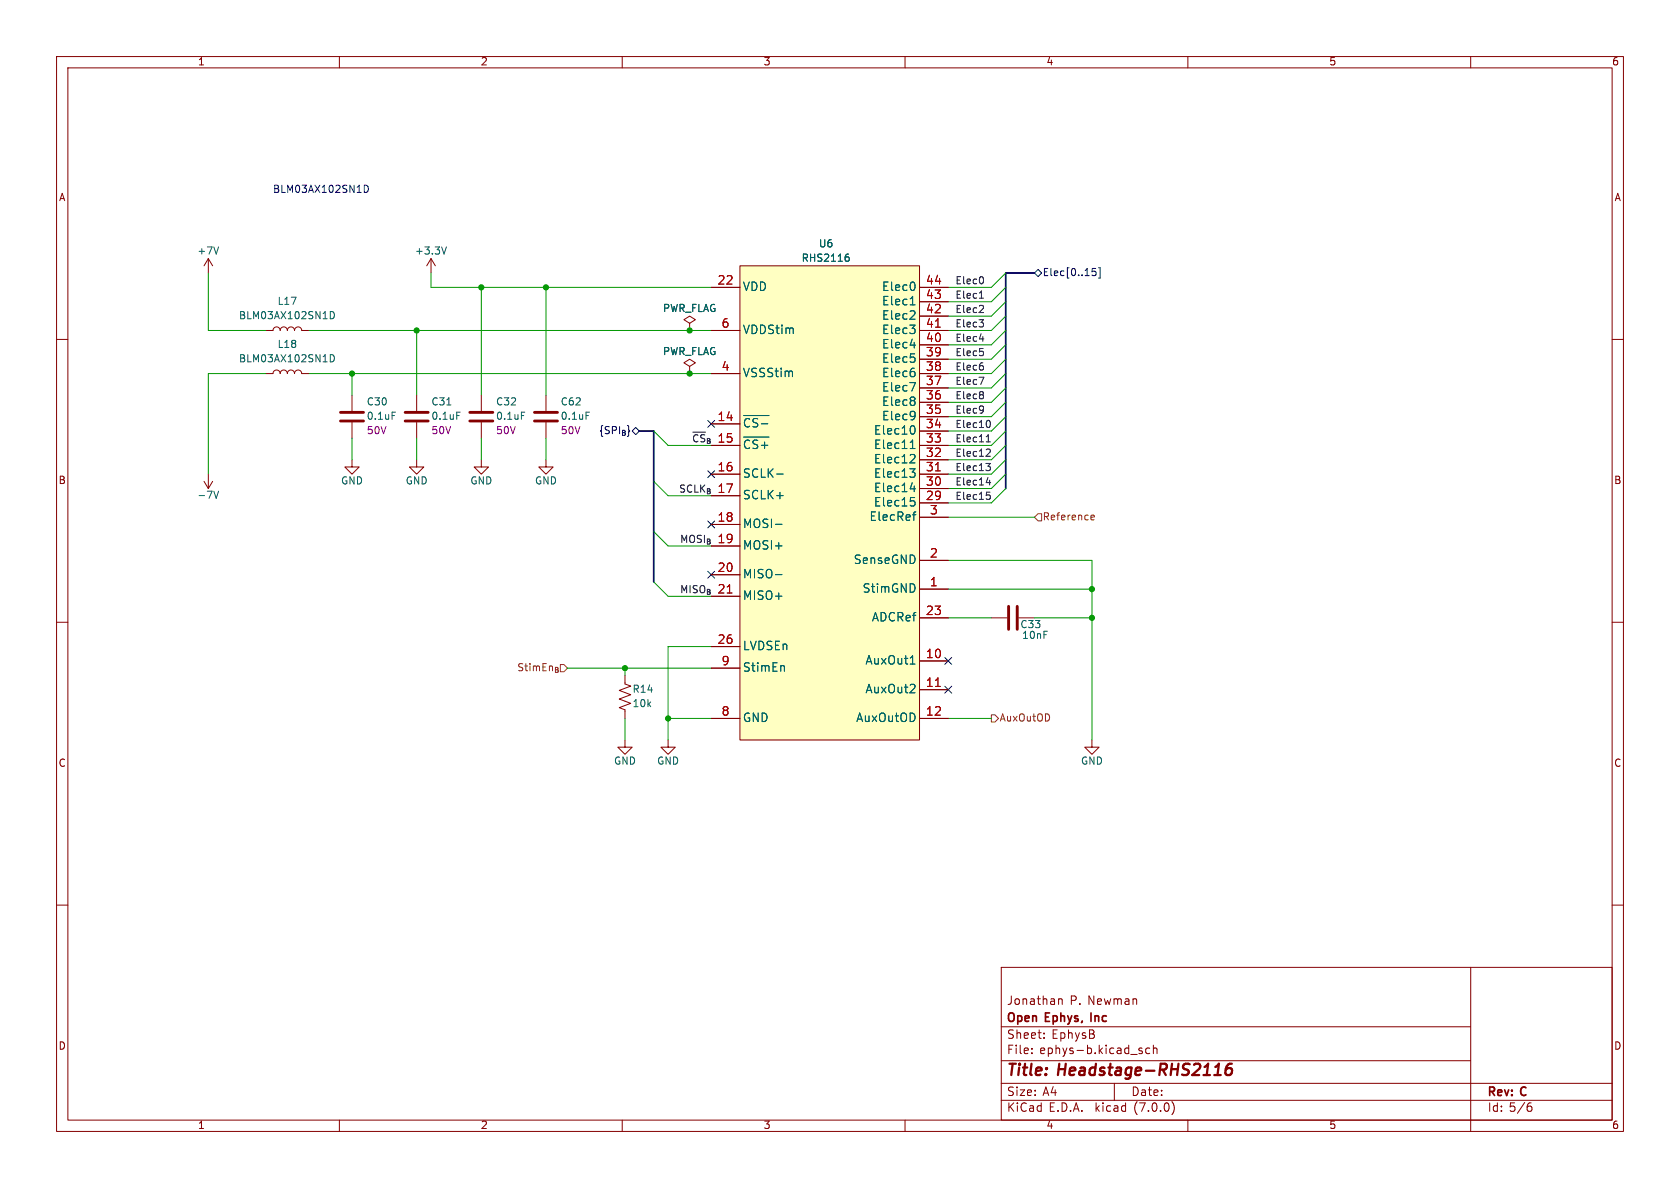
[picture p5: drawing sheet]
<svg xmlns="http://www.w3.org/2000/svg" width="297mm" height="210mm" viewBox="0 0 297 210" stroke-linecap="round" stroke-linejoin="round" font-family="sans-serif">
<g fill="none" stroke="#840000" stroke-width=".18">
<path d="M10 10h277v190h-277zM12 12h273v186h-273zM60 10v2M110 10v2M160 10v2M210 10v2M260 10v2M10 60h2M36.8 45.7l-.7 1.3M36.8 45.7v2.6M36.8 45.7l.8 1.3M47 58.4h1.3a.64 .64 0 0 1 .6-.6 .64 .64 0 0 1 .6 .6 .64 .64 0 0 1 .7-.6 .64 .64 0 0 1 .6 .6 .64 .64 0 0 1 .6-.6 .64 .64 0 0 1 .7 .6 .64 .64 0 0 1 .6-.6 .64 .64 0 0 1 .6 .6h1.3"/>
<path d="M76.2 45.7l-.8 1.3M76.2 45.7v2.6M76.2 45.7l.8 1.3M121.9 57.2l1-.7-1-.6-1 .6 1 .7v1.2M121.9 58.4h.1M125.7 58.4h5.1M125.7 50.8h5.1M130.8 47h31.8v83.8h-31.8zM162.6 58.4h5M162.6 50.8h5M162.6 55.9h5M162.6 53.3h5"/>
<path d="M285 60h2M47 66h1.3a.64 .64 0 0 1 .6-.6 .64 .64 0 0 1 .6 .6 .64 .64 0 0 1 .7-.6 .64 .64 0 0 1 .6 .6 .64 .64 0 0 1 .6-.6 .64 .64 0 0 1 .7 .6 .64 .64 0 0 1 .6-.6 .64 .64 0 0 1 .6 .6h1.3M62.2 69.9v2.7M62.2 74.7v2.8M73.7 69.9v2.7M73.7 74.7v2.8M85.1 69.9v2.7M85.1 74.7v2.8M96.5 69.9v2.7M96.5 74.7v2.8M121.9 64.8l1-.7-1-.6-1 .6 1 .7v1.2M121.9 66h.1"/>
<path d="M125.7 66h5.1M125.7 74.9h5.1M125.7 78.7h5.1M162.6 66h5M162.6 78.7h5M162.6 76.2h5M162.6 73.7h5M162.6 71.1h5M162.6 68.6h5M162.6 63.5h5M162.6 61h5M36.1 85.1l.7 1.3"/>
<path d="M36.8 83.8v2.6M37.6 85.1l-.8 1.3M62.2 81.3v1.3h1.3l-1.3 1.2-1.2-1.2h1.2M73.7 81.3v1.3h1.2l-1.2 1.2-1.3-1.2h1.3M85.1 81.3v1.3h1.3l-1.3 1.2-1.3-1.2h1.3M96.5 81.3v1.3h1.3l-1.3 1.2-1.3-1.2h1.3M125.7 83.8h5.1M125.7 87.6h5.1M125.7 92.7h5.1M125.7 96.5h5.1M162.6 83.8h5M162.6 99.1h5"/>
<path d="M162.6 88.9h5M162.6 91.4h5M162.6 86.4h5M162.6 81.3h5M10 110h2M110.5 119.4v1.5l1 .4-2 .7 2 .8-2 .8 2 .7-2 .8 1 .4v1.5M125.7 101.6h5.1M125.7 105.4h5.1M125.7 114.3h5.1M125.7 118.1h5.1M162.6 109.2h5M162.6 104.1h5"/>
<path d="M162.6 116.8h5M175.3 109.2h2.8M180.1 109.2h2.8M285 110h2M110.5 130.8v1.3h1.3l-1.3 1.3-1.3-1.3h1.3M118.1 130.8v1.3h1.3l-1.3 1.3-1.3-1.3h1.3M125.7 127h5.1M162.6 121.9h5M162.6 127h5M193 130.8v1.3h1.3l-1.3 1.3-1.2-1.3h1.2M10 160h2M285 160h2"/>
<path d="M177 171h108v27h-108zM187.1 176.7l.3-.1h.3l.1 1M260 171v29M60 198v2M110 198v2M160 198v2M177 194.5h108M177 191.5h108M177 187.5h83M177 181.5h83M182.4 186.1v.2M182.4 185.3v.2"/>
<path d="M184.6 183.4v.2M184.6 182.6v.2M197 191.5v3M201.5 185.8h.4l.1 .2-.2 .3h-.3M201.5 185.3h.4M203.3 185.3h-.5l-.3 .2v.5l.2 .2h.6M203.9 185.4l.2-.1h.4v1M203.9 184.8v1.5M207.2 194.7a1.72 1.72 0 0 1 0 2.3M210 198v2M270.3 195.5h.2l.3 .3v.5l-.5 .2M270.4 195h-.1"/>
</g>
<path d="M214.7 190h1.1M215.3 188.3l.2-.3-.3 2M217.8 188a.91 .91 0 0 0-1.1 .9l-.1 .8 .2 .2a.66 .66 0 0 0 1-.2v-.5l-.1-.3a.66 .66 0 0 0-1 .3" fill="none" stroke="#840000" stroke-width=".4"/>
<g fill="none" stroke="#006464" stroke-width=".18">
<path d="M38.6 43.6l-.4 1.3M58.4 55.1a.64 .64 0 0 1 .7 .6 .64 .64 0 0 1-.7 .6zM78.9 43.6l-.4 1.3M149.6 45.4h.3l.2 .2v.5l-.5 .1M149.8 44.9h.2M160.8 57.5h1l-.5 .5M160.9 53.9h.9M161.6 55l.2 .2-.1 .4-.9 .8h1M161.7 50.1v1M161.7 58.2v.6M58.4 62.7a.64 .64 0 0 1 .7 .6 .64 .64 0 0 1-.7 .7zM69.3 72.9h.6"/>
<path d="M80.7 72.9h.7M92.2 72.9h.6M103.6 72.9h.6M131.5 73.5h4.4M131.5 77.3h4.4M132.5 74.1a.54 .54 0 0 0-.8 .2M132.5 77.9a.54 .54 0 0 0-.8 .2M134 74.1l-.6-.1-.2 .1-.1 .3M134 77.9l-.6-.1-.2 .1-.1 .3M160.8 67.6h1l-.6 1.5M160.9 79.3h.9M160.9 61h.9"/>
<path d="M161.1 78.1l.2-.3v1.5M161.6 75.3a1 1 0 0 1-.2 1.5M161.7 63.3v.6M161.7 65.8v.6M161.7 70.3v.4M161.7 71v.5M161.7 72.9v1M161.8 73.4l-.1 .1M37.8 86.8l.4 1.3 .4-1.3M137.1 92.7h1.1M137.3 83.8h1.2M160.8 82.9h1l-.5 .5 .4 .2 .1 .5-.3 .3h-.4"/>
<path d="M160.9 86.4h.9M161 88h.7M161.1 80.3l.5 .1 .2 .4-1 1h1M161.1 88.5h.4l.3 .3-.1 .5-.6 .2M161.3 91h.6M161.6 85.9v1M161.9 90.5l-.3 .1M137.1 101.6h1.1M138.6 117.7l.1 1M160.9 117.4h.9M161.6 121l.2 .3-.1 .3-.9 .9h1"/>
</g>
<path d="M60.2 74.4h4.1M60.2 72.9h4.1M71.6 74.4h4.1M71.6 72.9h4.1M83.1 74.4h4M83.1 72.9h4M94.5 74.4h4.1M94.5 72.9h4.1M178.3 107.2v4.1M179.8 107.2v4.1" fill="none" stroke="#840000" stroke-width=".51"/>
<path d="M130.8 47h31.8v83.8h-31.8z" fill="#ffffc2" stroke="#ffffc2" stroke-width=".18"/>
<path d="M183.5 90.8h.6v1.3h-.6l-.6-.7zM192.9 91.8h.5M192.9 91.1h.4l.2 .3-.6 .1M175.3 126.4h.6l.6 .6-.6 .6h-.6z" fill="none" stroke="#725600" stroke-width=".18"/>
<g fill="none" stroke="#000084" stroke-width=".18">
<path d="M182.9 48.3l.6-.7 .6 .7-.6 .6zM193.1 47.5h.6M193.1 48l.4-.1 .3 .3-.1 .5h-.6M194.2 47.3h.3v1.9h-.3M125.1 74.3l1.2 1.2M126.3 74.3l-1.2 1.2M125.1 92.1l1.2 1.2M125.1 83.2l1.2 1.2M126.3 92.1l-1.2 1.2M126.3 83.2l-1.2 1.2M125.1 101l1.2 1.2M126.3 101l-1.2 1.2"/>
<path d="M167 116.2l1.2 1.2M168.2 116.2l-1.2 1.2M167 121.3l1.2 1.2M168.2 121.3l-1.2 1.2"/>
</g>
<g fill="none" stroke="#0f0f0f" stroke-width=".18">
<path d="M173.1 55.3h.8M173.1 52.7h.8M173.1 59.9h.8M173.8 54.1v.4M122.5 76.4h2.2M173.1 66.7h.8l-.5 1.3M174.4 78.1h.7M174.5 77.1l.2-.3v1.3M174.8 74.3a.79 .79 0 0 1 0 1.3M174.8 79.4l.3 .2-.1 .3-.7 .8h.8M174.3 81.9h.8l-.4 .5M174.4 85.3h.7"/>
<path d="M174.4 87h.6M174.8 82.4l.3 .3v.3l-.3 .2M174.8 87.5l.3 .2v.3l-.3 .3M175 84.9v.8"/>
</g>
<path d="M64.4 32.7a.64 .64 0 0 1 .7 .7 .64 .64 0 0 1-.7 .6" fill="none" stroke="#0000c2" stroke-width=".18"/>
<path d="M182.9 48.3h-5.1v38.1M113 76.2h2.6v26.7" fill="none" stroke="#000084" stroke-width=".3"/>
<g fill="none" stroke="#009600" stroke-width=".18">
<path d="M36.8 48.3v10.1h10.2M54.6 58.4h71.1M73.7 58.4v11.5M76.2 48.3v2.5h49.5M85.1 50.8v19.1M96.5 50.8v19.1M177.8 48.3l-2.5 2.5h-7.7M177.8 50.8l-2.5 2.5h-7.7M177.8 53.3l-2.5 2.6h-7.7M177.8 55.9l-2.5 2.5h-7.7M177.8 58.4l-2.5 2.6h-7.7M47 66h-10.2v17.8"/>
<path d="M54.6 66h71.1M62.2 66v3.9M62.2 77.5v3.8M73.7 77.5v3.8M85.1 77.5v3.8M96.5 77.5v3.8M115.6 76.2l2.5 2.5h7.6M177.8 63.5l-2.5 2.5h-7.7M177.8 78.7l-2.5 2.6h-7.7M177.8 76.2l-2.5 2.5h-7.7M177.8 68.6l-2.5 2.5h-7.7M177.8 71.1l-2.5 2.6h-7.7"/>
<path d="M177.8 73.7l-2.5 2.5h-7.7M177.8 66l-2.5 2.6h-7.7M177.8 61l-2.5 2.5h-7.7M115.6 94l2.5 2.5h7.6M115.6 85.1l2.5 2.5h7.6M167.6 99.1h25.4v31.7M167.6 91.4h15.3M177.8 81.3l-2.5 2.5h-7.7M177.8 83.8l-2.5 2.6h-7.7M177.8 86.4l-2.5 2.5h-7.7M100.3 118.1h25.4M110.5 118.1v1.3"/>
<path d="M115.6 102.9l2.5 2.5h7.6M125.7 114.3h-7.6v16.5M167.6 109.2h7.7M167.6 104.1h25.4M182.9 109.2h10.1M110.5 127v3.8M118.1 127h7.6M167.6 127h7.7"/>
</g>
<g fill="#009600" stroke="#009600" stroke-width=".18">
<circle cx="193" cy="104.1" r=".46"/>
<circle cx="193" cy="109.2" r=".46"/>
<circle cx="118.1" cy="127" r=".46"/>
<circle cx="121.9" cy="66" r=".46"/>
<circle cx="110.5" cy="118.1" r=".46"/>
<circle cx="96.5" cy="50.8" r=".46"/>
<circle cx="85.1" cy="50.8" r=".46"/>
<circle cx="73.7" cy="58.4" r=".46"/>
<circle cx="62.2" cy="66" r=".46"/>
<circle cx="121.9" cy="58.4" r=".46"/>
</g>
<g font-size="2.8" fill="#840000">
<text x="178" y="190.8">Title:</text>
<text x="187.1" y="190.8">Headstage-RHS2116</text>
</g>
<g font-size="2.1" fill="#a90000">
<text x="126.8" y="50.5">22</text>
<text x="163.6" y="53.1">43</text>
<text x="163.6" y="50.5">44</text>
<text x="127.5" y="58.2">6</text>
<text x="163.6" y="58.2">41</text>
<text x="163.6" y="55.6">42</text>
<text x="127.5" y="65.8">4</text>
<text x="163.6" y="65.8">38</text>
<text x="163.6" y="63.2">39</text>
<text x="163.6" y="60.7">40</text>
<text x="163.6" y="70.9">36</text>
<text x="163.6" y="68.3">37</text>
<text x="126.8" y="74.7">14</text>
<text x="163.6" y="75.9">34</text>
<text x="163.6" y="73.4">35</text>
<text x="126.8" y="78.5">15</text>
<text x="126.8" y="83.6">16</text>
<text x="163.6" y="83.6">31</text>
<text x="163.6" y="81">32</text>
<text x="163.6" y="78.5">33</text>
<text x="126.8" y="87.4">17</text>
<text x="163.6" y="88.6">29</text>
<text x="163.6" y="86.1">30</text>
<text x="126.8" y="92.5">18</text>
<text x="164.3" y="91.2">3</text>
<text x="126.8" y="96.3">19</text>
<text x="126.8" y="101.3">20</text>
<text x="164.3" y="98.8">2</text>
<text x="126.8" y="105.2">21</text>
<text x="164.3" y="103.9">1</text>
<text x="163.6" y="109">23</text>
<text x="126.8" y="114">26</text>
<text x="127.5" y="117.9">9</text>
<text x="163.6" y="116.6">10</text>
<text x="163.6" y="121.7">11</text>
<text x="127.5" y="126.7">8</text>
<text x="163.6" y="126.7">12</text>
</g>
<g font-size="2.1" fill="#006464">
<text x="131.3" y="51.7">VDD</text>
<text x="155.8" y="51.7">Elec0</text>
<text x="131.3" y="59.4">VDDStim</text>
<text x="155.8" y="59.4">Elec3</text>
<text x="155.8" y="56.8">Elec2</text>
<text x="155.8" y="54.3">Elec1</text>
<text x="155.8" y="64.4">Elec5</text>
<text x="155.8" y="61.9">Elec4</text>
<text x="131.3" y="67">VSSStim</text>
<text x="155.8" y="69.5">Elec7</text>
<text x="155.8" y="67">Elec6</text>
<text x="131.3" y="76.6">~{CS-}</text>
<text x="154.4" y="77.1">Elec10</text>
<text x="155.8" y="74.6">Elec9</text>
<text x="155.8" y="72.1">Elec8</text>
<text x="131.3" y="80.4">~{CS+}</text>
<text x="154.4" y="82.2">Elec12</text>
<text x="154.4" y="79.7">Elec11</text>
<text x="131.3" y="84.8">SCLK-</text>
<text x="131.3" y="88.6">SCLK+</text>
<text x="154.4" y="89.8">Elec15</text>
<text x="154.4" y="87.3">Elec14</text>
<text x="154.4" y="84.8">Elec13</text>
<text x="131.3" y="93.6">MOSI-</text>
<text x="153.6" y="92.4">ElecRef</text>
<text x="131.3" y="97.5">MOSI+</text>
<text x="150.8" y="100">SenseGND</text>
<text x="131.3" y="102.5">MISO-</text>
<text x="131.3" y="106.3">MISO+</text>
<text x="152.4" y="105.1">StimGND</text>
<text x="154" y="110.2">ADCRef</text>
<text x="131.3" y="115.2">LVDSEn</text>
<text x="131.3" y="119">StimEn</text>
<text x="152.9" y="117.8">AuxOut1</text>
<text x="152.9" y="122.9">AuxOut2</text>
<text x="131.3" y="127.9">GND</text>
<text x="151.3" y="127.9">AuxOutOD</text>
</g>
<g font-size="2.1" fill="#840000">
<text x="178" y="177.9">Jonathan</text>
<text x="189.1" y="177.9">P. Newman</text>
<text x="178" y="183.9">Sheet:</text>
<text x="178" y="181.1">Open</text>
<text x="184.9" y="181.1">Ephys,</text>
<text x="185.9" y="183.9">EphysB</text>
<text x="193.4" y="181.1">Inc</text>
<text x="178" y="186.6">File:</text>
<text x="183.8" y="186.6">ephys-b.kicad_sch</text>
<text x="178" y="196.8">KiCad</text>
<text x="178" y="194">Size:</text>
<text x="184.3" y="194">A4</text>
<text x="185.4" y="196.8">E.D.A.</text>
<text x="193.7" y="196.8">kicad</text>
<text x="200" y="194">Date:</text>
<text x="200.6" y="196.8">(7.0.0)</text>
<text x="263" y="194.2">Rev:</text>
<text x="263" y="196.8">Id: 5/6</text>
<text x="269" y="194.2">C</text>
</g>
<g font-size="1.8" fill="#840000">
<text x="35" y="11.8">1</text>
<text x="85" y="11.8">2</text>
<text x="135" y="11.8">3</text>
<text x="185" y="11.8">4</text>
<text x="235" y="11.8">5</text>
<text x="285" y="11.8">6</text>
<text x="10.4" y="35.8">A</text>
<text x="285.4" y="35.8">A</text>
<text x="10.3" y="85.8">B</text>
<text x="285.3" y="85.8">B</text>
<text x="10.3" y="135.8">C</text>
<text x="285.3" y="135.8">C</text>
<text x="10.3" y="185.8">D</text>
<text x="285.3" y="185.8">D</text>
<text x="35" y="199.8">1</text>
<text x="85" y="199.8">2</text>
<text x="135" y="199.8">3</text>
<text x="185" y="199.8">4</text>
<text x="235" y="199.8">5</text>
<text x="285" y="199.8">6</text>
</g>
<text font-size="1.8" fill="#0000c2" x="48.3" y="34.3">BLM03AX102SN1D</text>
<g font-size="1.8" fill="#006464">
<text x="34.8" y="45.3">+7V</text>
<text x="73.3" y="45.3">+3.3V</text>
<text x="141.7" y="46.5">RHS2116</text>
<text x="144.7" y="44">U6</text>
<text x="42.2" y="56.7">BLM03AX102SN1D</text>
<text x="49" y="54.2">L17</text>
<text x="117.1" y="55.4">PWR_FLAG</text>
<text x="42.2" y="64.3">BLM03AX102SN1D</text>
<text x="49" y="61.8">L18</text>
<text x="117.1" y="63.1">PWR_FLAG</text>
<text x="64.8" y="71.9">C30</text>
<text x="76.2" y="71.9">C31</text>
<text x="87.6" y="71.9">C32</text>
<text x="99.1" y="71.9">C62</text>
<text x="64.8" y="74.5">0.1uF</text>
<text x="76.2" y="74.5">0.1uF</text>
<text x="87.6" y="74.5">0.1uF</text>
<text x="99.1" y="74.5">0.1uF</text>
<text x="34.8" y="88.5">-7V</text>
<text x="60.2" y="85.9">GND</text>
<text x="71.7" y="85.9">GND</text>
<text x="83.1" y="85.9">GND</text>
<text x="94.5" y="85.9">GND</text>
<text x="180.3" y="111.3">C33</text>
<text x="180.6" y="113.2">10nF</text>
<text x="111.8" y="122.7">R14</text>
<text x="111.8" y="125.3">10k</text>
<text x="108.5" y="135.4">GND</text>
<text x="116.1" y="135.4">GND</text>
<text x="191" y="135.4">GND</text>
</g>
<g font-size="1.8" fill="#0f0f0f">
<text x="168.9" y="53">Elec1</text>
<text x="168.9" y="50.5">Elec0</text>
<text x="168.9" y="55.5">Elec2</text>
<text x="168.9" y="58.1">Elec3</text>
<text x="168.9" y="60.6">Elec4</text>
<text x="168.9" y="63.2">Elec5</text>
<text x="168.9" y="65.7">Elec6</text>
<text x="168.9" y="70.8">Elec8</text>
<text x="168.9" y="68.2">Elec7</text>
<text x="168.9" y="75.9">Elec10</text>
<text x="168.9" y="73.3">Elec9</text>
<text x="122.2" y="78.4">~{CS}_{B}</text>
<text x="168.9" y="83.5">Elec13</text>
<text x="168.9" y="78.4">Elec11</text>
<text x="168.9" y="80.9">Elec12</text>
<text x="119.9" y="87.3">SCLK_{B}</text>
<text x="168.9" y="86">Elec14</text>
<text x="168.9" y="88.6">Elec15</text>
<text x="120" y="96.2">MOSI_{B}</text>
<text x="120" y="105.1">MISO_{B}</text>
</g>
<g font-size="1.8" fill="#000084">
<text x="184.3" y="49.1">Elec[0..15]</text>
<text x="105.8" y="77">{SPI_{B}}</text>
</g>
<g font-size="1.8" fill="#840084">
<text x="64.8" y="77">50V</text>
<text x="76.2" y="77">50V</text>
<text x="87.6" y="77">50V</text>
<text x="99.1" y="77">50V</text>
</g>
<g font-size="1.8" fill="#725600">
<text x="184.3" y="92.3">Reference</text>
<text x="91.2" y="118.9">StimEn_{B}</text>
<text x="176.7" y="127.8">AuxOutOD</text>
</g>
</svg>
